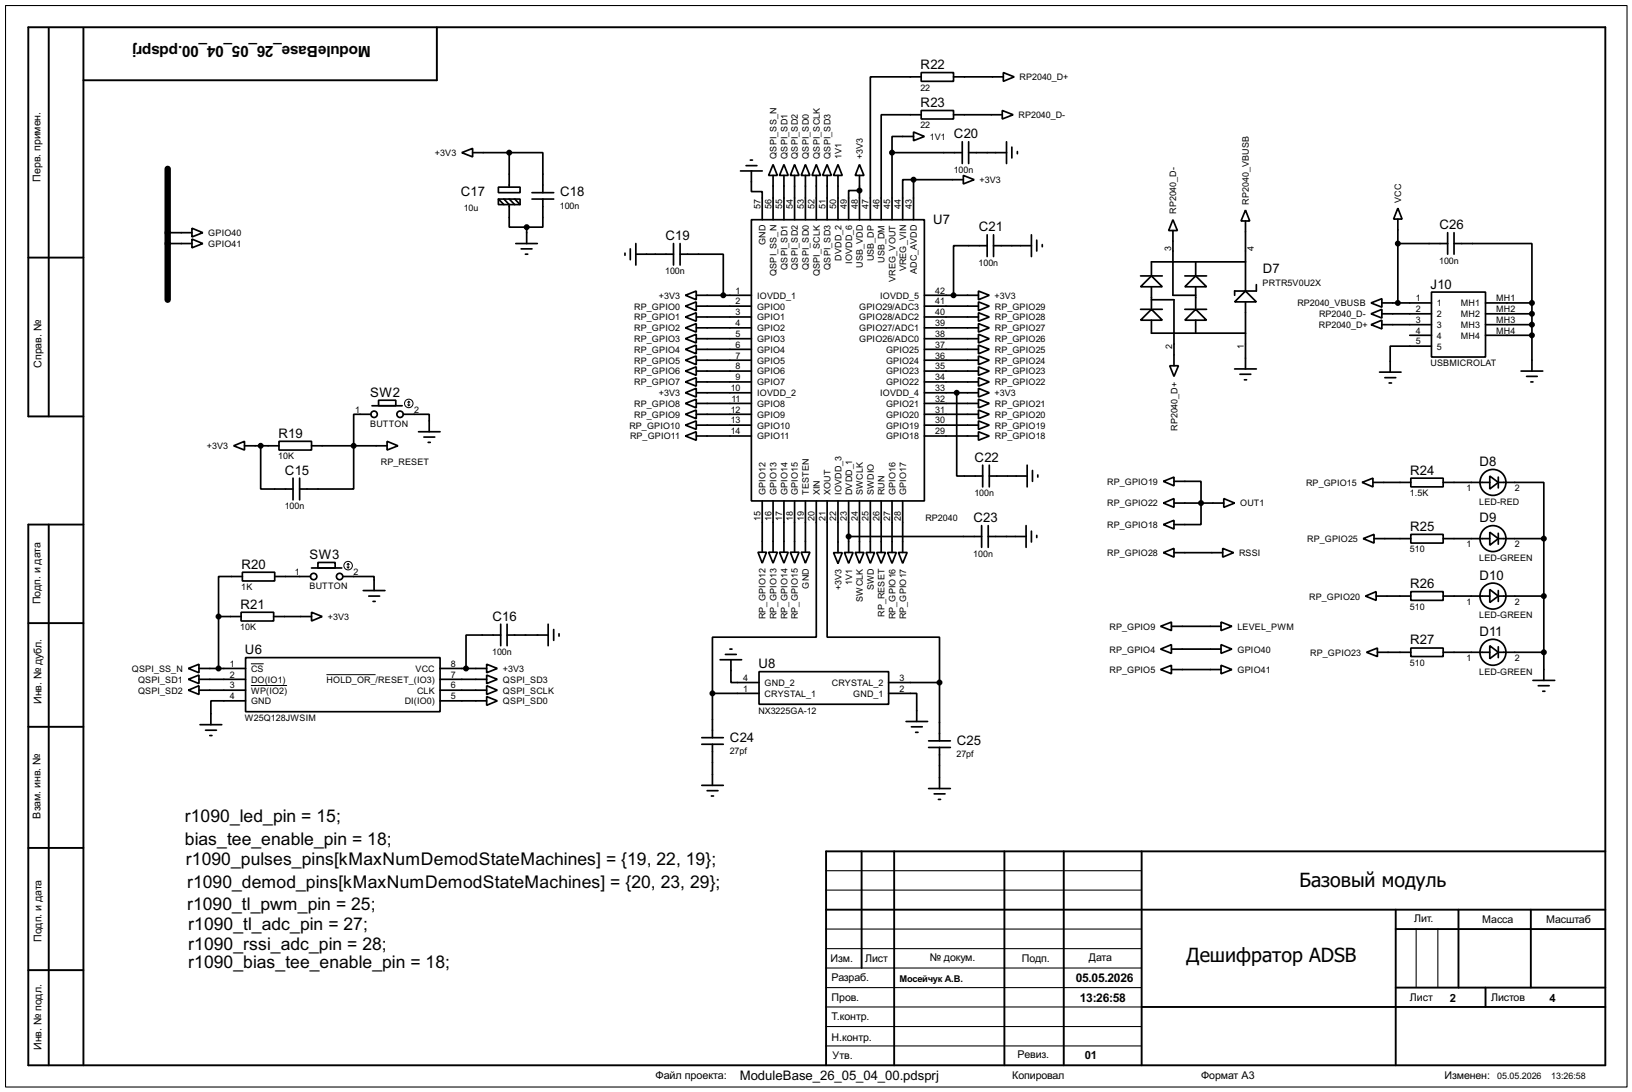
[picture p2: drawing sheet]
<svg xmlns="http://www.w3.org/2000/svg" width="383mm" height="256mm" viewBox="0 0 383 256" stroke-linecap="round" stroke-linejoin="round" font-family="sans-serif">
<path d="M1.3 1.3h381v254h-381zM194.1 218.2h74.2M194.1 209.1h74.2M194.1 204.5h74.2M332.8 218.2v13.8M337.9 218.2v13.8M194.1 222.8h74.2M194.1 232h74.2M194.1 236.5h74.2M194.1 227.4h74.2M194.1 241.1h74.2M194.1 245.7h74.2" fill="none" stroke="#000" stroke-width=".25"/>
<g fill="none" stroke="#000" stroke-width=".45">
<path d="M11.5 6.7v91.1M19.6 6.7v243.5M102.7 6.4v12.5h-83.1M6.7 60.5h12.9M19.6 97.8h-12.9v-91.4h370.5v243.8h-370.5v-127h12.9M11.5 123.2v127M6.7 146.4h12.9M6.7 170.7h12.9M6.7 199.2h12.9M202.5 200v27.4M210.1 200v50.2M236 200v50.2"/>
<path d="M250 200v50.2M268.3 200v50.2M377.2 200h-183.1v50.2M194.1 213.7h183.1M328 213.7v36.5M328 218.2h49.2M342.7 213.7v18.3M359.7 213.7v18.3M6.7 227.9h12.9M268.3 236.5h108.9M328 232h49.2M349.1 232v4.5"/>
</g>
<path d="M39.4 39.7v30.7" fill="none" stroke="#000" stroke-width="1.5"/>
<g fill="none" stroke="#000" stroke-width=".4">
<path d="M216.5 17.1h7.6v2h-7.6zM216.5 18.1h-12v33.5M224.1 18.1h11.7M235.8 17.1l2.5 1-2.5 1zM108.5 35.9l2.6-1v2zM111.1 35.9h8.6M119.7 35.9h7.9v9.4M119.7 35.9v8.1M175.3 38.9h2.6M176.3 37.6h.5M181.7 38.7l1 2.5h-2.1zM184.2 38.7l1 2.5h-2z"/>
<path d="M186.7 38.7l1.1 2.5h-2.1zM189.3 38.7l1 2.5h-2zM191.8 38.7l1 2.5h-2zM194.4 38.7l1 2.5h-2.1zM196.9 38.7l1 2.5h-2zM202 38.7l1 2.5h-2zM209.6 35.9h16.5M209.6 35.9v15.7M214.7 31l2.5 1.1-2.5 1zM214.7 32.1h-5.1v3.8M216.5 26h7.6v2h-7.6zM216.5 27h-9.4v24.6"/>
<path d="M224.1 27h11.4M226.1 33.3v5.1M227.6 35.9h8.9M227.6 33.3v5.1M235.5 26l2.6 1-2.6 1zM236.5 33.3v5.1M237.8 34.6v2.5M239.1 35.6v.5M39.4 57.2h5.7M39.4 54.7h5.7M45.1 53.6l2.6 1.1-2.6 1zM45.1 56.2l2.6 1-2.6 1z"/>
<path d="M117.1 44h5.1v1.3h-5.1zM117.1 46.8h5.1v1.3h-5.1zM117.1 46.8l1.3 1.3M118.4 46.8l1.3 1.3v5.3h4.1M119.7 46.8l1.3 1.3M121 46.8l1.2 1.3M121.2 57.2h5.1M122.5 58.5h2.5M123.5 59.7h.5M123.8 53.4v3.8M125 46.8h5.1M125 45.3h5.1"/>
<path d="M127.6 46.8v6.6h-3.8M146.9 59.5v.5M148.1 58.5v2.5M149.4 59.7h8.9M149.4 57.2v5.1M158.3 57.2v5.1M159.8 59.7h10.2v9.7M159.8 57.2v5.1M174 40.2h5.1M176.6 51.6h40.6v66.1h-40.6zM176.6 40.2v4.8h2.5v6.6M181.7 41.2v10.4"/>
<path d="M184.2 41.2v10.4M186.7 41.2v10.4M189.3 41.2v10.4M191.8 41.2v10.4M194.4 41.2v10.4M196.9 41.2v10.4M202 44.8h-2.6v6.8M202 41.2v10.4M214.7 42.2h-2.6v9.4M214.7 42.2h11.7M214.7 42.2v9.4M226.4 41.2l2.5 1-2.5 1z"/>
<path d="M232 57.7h-7.9v11.7M232 55.2v5.1M233.5 57.7h8.9M233.5 55.2v5.1M242.4 55.2v5.1M243.6 56.4v2.6M244.9 57.5v.5M275.6 51.6l1.1 2.6h-2.1zM275.6 54.2v15.2h5.4M292.7 49.4l1 2.5h-2.1zM292.7 51.9v16.5M328.5 48.9l1 2.6h-2z"/>
<path d="M328.5 51.5v19.7M328.5 57.2h11.7M340.2 54.7v5M341.7 57.2h18.3v14M341.7 54.7v5M161.1 69.4l2.5-1v2zM161.1 71.9l2.5-1v2.1zM161.1 74.5l2.5-1v2zM161.1 77l2.5-1v2zM161.1 79.6l2.5-1.1v2.1zM163.6 71.9h13M163.6 74.5h13"/>
<path d="M163.6 77h13M163.6 79.6h13M163.6 69.4h13M217.2 71.9h12.7M217.2 74.5h12.7M217.2 77h12.7M217.2 79.6h12.7M217.2 69.4h12.7M229.9 68.4l2.6 1-2.6 1zM229.9 70.9l2.6 1-2.6 1.1zM229.9 73.5l2.6 1-2.6 1zM229.9 76l2.6 1-2.6 1z"/>
<path d="M229.9 78.5l2.6 1.1-2.6 1zM268 75.2l2.6-2.5 2.5 2.5zM268 67.4l2.6-2.6 2.5 2.6zM268 72.7h5.1M268 64.8h5.1M270.6 70.4h5.3v15.5M270.6 67.4v5M270.6 75.2v3.1h22.1M278.4 75.2l2.6-2.5 2.5 2.5zM278.4 67.4l2.6-2.6 2.5 2.6zM278.4 72.7h5.1M278.4 64.8h5.1"/>
<path d="M281 61.5v3.3M281 67.4v5M281 75.2v3.1M292.7 68.4l2.5 2.5h-5.1zM292.7 70.9v15.8M292.7 61.5h-22.1v3.3M295.2 66.9v1.5h-5.1v1M322.2 76.3l2.5-1.1v2.1zM322.2 73.7l2.5-1v2zM322.2 71.2l2.5-1v2zM324.7 76.3h11.7M324.7 73.7h11.7"/>
<path d="M324.7 71.2h11.7M331.3 78.8h5.1M336.4 68.6h12.7v15.3h-12.7zM349.1 76.3h10.9M349.1 73.7h10.9M349.1 78.8h10.9M349.1 71.2h10.9M360 71.2v16M87.2 97.3h-4.1v17.6h-12.7M87.4 95.3h7.1M89 94h4v1.3h-4zM94.8 97.3h6.1v4.1"/>
<path d="M161.1 82.1l2.5-1v2zM161.1 84.6l2.5-1v2.1zM161.1 87.2l2.5-1v2zM161.1 89.7l2.5-1v2zM161.1 94.8l2.5-1v2zM161.1 97.3l2.5-1v2.1zM161.1 99.9l2.5-1v2zM161.1 92.3l2.5-1.1v2.1zM163.6 82.1h13M163.6 84.6h13M163.6 87.2h13M163.6 89.7h13"/>
<path d="M163.6 94.8h13M163.6 97.3h13M163.6 99.9h13M163.6 92.3h13M217.2 82.1h12.7M217.2 84.6h12.7M217.2 87.2h12.7M217.2 89.7h12.7M217.2 94.8h12.7M217.2 97.3h12.7M217.2 99.9h12.7M217.2 92.3h12.7"/>
<path d="M224.8 92.3v19.5h6.1M229.9 81.1l2.6 1-2.6 1zM229.9 83.6l2.6 1-2.6 1.1zM229.9 86.2l2.6 1-2.6 1zM229.9 88.7l2.6 1-2.6 1zM229.9 91.2l2.6 1.1-2.6 1zM229.9 93.8l2.6 1-2.6 1zM229.9 96.3l2.6 1-2.6 1.1zM229.9 98.9l2.6 1-2.6 1zM274.9 85.9h2l-1 2.5zM290.1 86.7h5.1M291.4 87.9h2.5"/>
<path d="M292.4 89.2h.5M324.2 87.4h5M325.4 88.7h2.6M326.4 90h.6M336.4 81.3h-9.7v6.1M357.4 87.2h5.1M358.7 88.4h2.5M359.7 89.7h.5M54.9 104.7l2.6-1v2zM57.5 104.7h8.1M61.3 104.7v10.2h7.6M65.6 103.7h7.6v2h-7.6z"/>
<path d="M68.9 112.3v5.1M70.4 112.3v5.1M73.2 104.7h17.8M91 103.7l2.5 1-2.5 1zM98.4 101.4h5M99.6 102.7h2.6M100.6 103.9h.5M161.1 102.4l2.5-1v2zM163.6 102.4h13M179.1 117.7v12M181.7 117.7v12M184.2 117.7v12"/>
<path d="M186.7 117.7v12M189.3 117.7v12M191.8 117.7v32h-24.4v13.2M194.4 117.7v32h26.4v10.6M196.9 117.7v12.1M199.4 117.7v12.1M202 117.7v12.1M204.5 117.7v12.1M207.1 117.7v12.1M209.6 117.7v12.1M212.1 117.7v12.1M217.2 102.4h12.7"/>
<path d="M229.9 101.4l2.6 1-2.6 1zM230.9 109.3v5.1M232.5 111.8h8.9M232.5 109.3v5.1M241.4 109.3v5.1M242.6 110.5v2.6M243.9 111.6v.5M273.4 118.2l2.5-1.1v2.1zM273.4 113.1l2.5-1v2zM275.9 113.1h6.3v10.1h-6.3M275.9 118.2h11.7M287.6 117.1l2.5 1.1-2.5 1z"/>
<path d="M320.1 113.3l2.5-1v2.1zM322.6 113.3h8.9M331.5 112.3h7.6v2.1h-7.6zM339.1 113.3h11M350.1 111.8l2 1.5-2 1.6zM352.1 113.3h10.7v13.2M352.1 112.1v2.5M57 134.4h7.6v2.1h-7.6zM57 135.4h-5.6v9.4M64.6 135.4h8.4M73.2 133.4h7.1M74.7 132.1h4.1v1.3h-4.1z"/>
<path d="M80.6 135.4h7.3v3.3M85.4 138.7h5.1M178.1 129.7h2l-1 2.6zM180.6 129.7h2.1l-1 2.6zM183.2 129.7h2l-1 2.6zM185.7 129.7h2.1l-1.1 2.6zM188.3 129.7h2l-1 2.6zM195.9 129.8h2l-1 2.6zM198.4 129.8h2.1l-1.1 2.5zM199.4 126h31.3M201 129.8h2l-1 2.5zM203.5 129.8h2l-1 2.5z"/>
<path d="M206 129.8h2.1l-1 2.5zM208.6 129.8h2l-1 2.5zM211.1 129.8h2.1l-1.1 2.5zM230.7 123.5v5.1M232.2 126h8.9M232.2 123.5v5.1M241.1 123.5v5.1M242.4 124.8v2.5M243.6 125.8v.5M273.4 129.8l2.5-1v2.1zM273.4 123.2l2.5-1v2.1zM275.9 129.8h11.4"/>
<path d="M287.3 128.8l2.6 1-2.6 1.1zM320.3 126.5l2.6-1v2.1zM322.9 126.5h8.6M331.5 125.5h7.6v2.1h-7.6zM331.5 139h7.6v2h-7.6zM339.1 126.5h11M350.1 125l2 1.5-2 1.6zM350.1 138.5l2 1.5-2 1.5zM352.1 126.5h10.7M352.1 125.3v2.5M352.1 138.7v2.6M362.8 126.5v33.3"/>
<path d="M44.3 157l2.5-1v2zM44.3 159.6l2.5-1v2zM46.8 159.6h10.9M46.8 157h10.9M51.4 144.8h5.3M51.4 144.8v12.2M56.7 143.8h7.6v2.1h-7.6zM57.7 154.5h45.7v12.7h-45.7zM64.3 144.8h8.9M73.2 143.8l2.5 1-2.5 1.1zM86.7 140h2.5M87.7 141.3h.5"/>
<path d="M103.4 159.6h11M103.4 157h11M114.4 158.6l2.5 1-2.5 1zM114.4 156l2.5 1-2.5 1zM117.7 149.2h-8.2v7.8M117.7 146.6v5.1M119.2 149.2h9.6M119.2 146.6v5.1M128.8 146.6v5.1M130.1 147.9v2.5M131.4 148.9v.5M169.2 155h5.1"/>
<path d="M170.5 153.7h2.5M171.5 152.5h.5M171.8 155v5.3h6.6M178.4 157.8h30.4v7.6h-30.4zM272.7 147.1l2.6-1v2zM272.7 152.5l2.6-1.1v2.1zM272.7 157.3l2.6-1v2zM275.3 147.1h11.6M275.3 152.5h11.6M275.3 157.3h11.6M286.9 146.1l2.6 1-2.6 1zM286.9 151.4l2.6 1.1-2.6 1z"/>
<path d="M286.9 156.3l2.6 1-2.6 1zM320.9 140l2.5-1v2zM321.1 153.2l2.6-1v2zM323.4 140h8.1M323.7 153.2h7.8M331.5 152.2h7.6v2h-7.6zM339.1 140h11M339.1 153.2h11M350.1 151.7l2 1.5-2 1.5zM352.1 140h10.7M352.1 153.2h10.7M352.1 151.9v2.6"/>
<path d="M360.2 159.8h5.1M44.3 162.1l2.5-1v2zM46.8 162.1h10.9M47 170.2h5.1M48.3 171.5h2.6M49.3 172.8h.5M57.7 164.6h-8.1v5.6M103.4 164.6h11M103.4 162.1h11M114.4 163.6l2.5 1-2.5 1.1zM114.4 161.1l2.5 1-2.5 1zM164.9 174.8h5.1"/>
<path d="M164.9 173.3h5.1M167.4 162.9v10.4M167.4 174.8v9.7M167.4 162.9h11M208.8 162.9h6.6v6.6M208.8 160.3h12M212.9 169.5h5.1M214.2 170.7h2.5M215.2 172h.5M218.2 175.6h5.1M218.2 174h5.1M220.8 160.3v13.7"/>
<path d="M220.8 175.6v9.6M361.5 161.1h2.5M362.5 162.4h.5M164.9 184.5h5.1M166.2 185.7h2.5M167.2 187h.5M218.2 185.2h5.1M219.5 186.5h2.6M220.5 187.8h.5"/>
<circle cx="87.9" cy="97.3" r=".75"/>
<circle cx="94" cy="97.3" r=".75"/>
<circle cx="350.8" cy="113.3" r="3.1"/>
<circle cx="73.7" cy="135.4" r=".75"/>
<circle cx="79.8" cy="135.4" r=".75"/>
<circle cx="350.8" cy="126.5" r="3.1"/>
<circle cx="350.8" cy="153.2" r="3.1"/>
<circle cx="350.8" cy="140" r="3.1"/>
</g>
<g fill="#000" stroke="#000" stroke-width=".4">
<circle cx="119.6" cy="35.9" r=".5"/>
<circle cx="209.6" cy="35.9" r=".5"/>
<circle cx="123.7" cy="53.4" r=".5"/>
<circle cx="201.9" cy="44.8" r=".5"/>
<circle cx="214.6" cy="42.2" r=".5"/>
<circle cx="328.4" cy="57.2" r=".5"/>
<circle cx="169.9" cy="69.4" r=".5"/>
<circle cx="224" cy="69.4" r=".5"/>
<circle cx="328.4" cy="71.2" r=".5"/>
<circle cx="359.9" cy="73.7" r=".5"/>
<circle cx="359.9" cy="76.3" r=".5"/>
<circle cx="359.9" cy="71.2" r=".5"/>
<circle cx="359.9" cy="78.8" r=".5"/>
<circle cx="224.8" cy="92.3" r=".5"/>
<circle cx="61.2" cy="104.7" r=".5"/>
<circle cx="83.1" cy="104.7" r=".5"/>
<circle cx="282.2" cy="118.2" r=".5"/>
<circle cx="199.4" cy="126" r=".5"/>
<circle cx="362.7" cy="126.5" r=".5"/>
<circle cx="51.3" cy="144.8" r=".5"/>
<circle cx="51.3" cy="157" r=".5"/>
<circle cx="109.5" cy="157" r=".5"/>
<circle cx="362.7" cy="153.2" r=".5"/>
<circle cx="362.7" cy="140" r=".5"/>
<circle cx="167.4" cy="162.9" r=".5"/>
<circle cx="220.7" cy="160.3" r=".5"/>
</g>
<g fill="none" stroke="#000" stroke-width=".23">
<path d="M95.8 95.1l.3 .2M96.1 94.3v1M96.1 94.3l-.3 .2M96.1 94.3l.2 .2M96.3 95.1l-.2 .2M81.6 133.2l.2 .2M81.8 132.4v1M81.8 132.4l-.2 .2M81.8 132.4l.3 .2M82.1 133.2l-.3 .2M59 155.9h3M76.7 158.5h11.6"/>
<path d="M59 161h8.5"/>
<circle cx="96" cy="94.8" r="1"/>
<circle cx="81.8" cy="132.9" r="1"/>
</g>
<g font-size="5.6">
<text x="305.4" y="208.3">Базовый модуль</text>
<text x="278.8" y="226">Дешифратор ADSB</text>
</g>
<g font-size="4.6">
<text x="43.5" y="193.1">r1090_led_pin = 15;</text>
<text x="43.5" y="198.4">bias_tee_enable_pin = 18;</text>
<text x="43.7" y="203.2">r1090_pulses_pins[kMaxNumDemodStateMachines] = {19, 22, 19};</text>
<text x="44" y="208.6">r1090_demod_pins[kMaxNumDemodStateMachines] = {20, 23, 29};</text>
<text x="44" y="213.7">r1090_tl_pwm_pin = 25;</text>
<text x="44.3" y="218.5">r1090_tl_adc_pin = 27;</text>
<text x="44.3" y="223.1">r1090_rssi_adc_pin = 28;</text>
<text x="44.3" y="227.4">r1090_bias_tee_enable_pin = 18;</text>
</g>
<text font-size="4.1" x="87.1" y="10.8" transform="rotate(-180 87.1 10.8)">ModuleBase_26_05_04_00.pdsprj</text>
<g font-size="3.5">
<text x="216.3" y="16.2">R22</text>
<text x="216.3" y="25.1">R23</text>
<text x="224.2" y="32.5">C20</text>
<text x="108.3" y="46.2">C17</text>
<text x="131.6" y="46.2">C18</text>
<text x="219.3" y="52.6">U7</text>
<text x="338.2" y="53.9">C26</text>
<text x="156.4" y="56.4">C19</text>
<text x="230" y="54.3">C21</text>
<text x="296.7" y="64.2">D7</text>
<text x="336.2" y="67.8">J10</text>
<text x="87" y="93.2">SW2</text>
<text x="65.4" y="102.9">R19</text>
<text x="67" y="111.5">C15</text>
<text x="229" y="108.5">C22</text>
<text x="331.4" y="111.5">R24</text>
<text x="347.6" y="109.5">D8</text>
<text x="228.8" y="122.7">C23</text>
<text x="331.4" y="124.7">R25</text>
<text x="347.6" y="122.7">D9</text>
<text x="72.8" y="131.3">SW3</text>
<text x="56.8" y="133.6">R20</text>
<text x="347.6" y="136.2">D10</text>
<text x="56.5" y="143">R21</text>
<text x="331.4" y="138.2">R26</text>
<text x="115.7" y="145.8">C16</text>
<text x="347.6" y="149.4">D11</text>
<text x="57.6" y="153.7">U6</text>
<text x="331.4" y="151.4">R27</text>
<text x="178.2" y="157">U8</text>
<text x="171.5" y="174.2">C24</text>
<text x="224.8" y="175">C25</text>
<text x="173.8" y="253.6">ModuleBase_26_05_04_00.pdsprj</text>
</g>
<g font-size="3.2">
<text x="252.8" y="230.7">05.05.2026</text>
<text x="253.8" y="235.4">13:26:58</text>
</g>
<g font-size="3">
<text x="340.7" y="235.4">2</text>
<text x="364.1" y="235.4">4</text>
<text x="254.9" y="248.8">01</text>
</g>
<text font-size="2.9" x="154" y="253.5">Файл проекта:</text>
<g font-size="2.8">
<text x="9.5" y="42.7" transform="rotate(-90 9.5 42.7)">Перв. примен.</text>
<text x="9.7" y="86.4" transform="rotate(-90 9.7 86.4)">Справ. №</text>
<text x="9.5" y="142" transform="rotate(-90 9.5 142)">Подп. и дата</text>
<text x="9.7" y="165.4" transform="rotate(-90 9.7 165.4)">Инв. № дубл.</text>
<text x="9.5" y="192.3" transform="rotate(-90 9.5 192.3)">Взам. инв. №</text>
<text x="9.8" y="221.2" transform="rotate(-90 9.8 221.2)">Подп. и дата</text>
<text x="332.3" y="216.5">Лит.</text>
<text x="348.3" y="216.8">Масса</text>
<text x="363.3" y="216.8">Масштаб</text>
<text x="195.1" y="225.9">Изм.</text>
<text x="203.3" y="225.9">Лист</text>
<text x="218.5" y="225.7">№ докум.</text>
<text x="240.1" y="225.9">Подп.</text>
<text x="255.8" y="225.7">Дата</text>
<text x="195.4" y="230.5">Разраб.</text>
<text x="195.4" y="235.1">Пров.</text>
<text x="195.4" y="239.6">Т.контр.</text>
<text x="331.3" y="235.1">Лист</text>
<text x="350.3" y="235.1">Листов</text>
<text x="195.4" y="244.5">Н.контр.</text>
<text x="9.8" y="246.6" transform="rotate(-90 9.8 246.6)">Инв. № подл.</text>
<text x="195.6" y="248.8">Утв.</text>
<text x="239.1" y="248.5">Ревиз.</text>
<text x="237.8" y="253.5">Копировал</text>
<text x="282.2" y="253.5">Формат А3</text>
<text x="339.4" y="253.5">Изменен:</text>
</g>
<text font-size="2.5" x="211.4" y="230.6">Мосейчук А.В.</text>
<g font-size="2.4">
<text x="216.3" y="21.3">22</text>
<text x="239.6" y="18.9">RP2040_D+</text>
<text x="239.3" y="27.8">RP2040_D-</text>
<text x="216.3" y="30.2">22</text>
<text x="218.5" y="32.8">1V1</text>
<text x="102.2" y="36.7">+3V3</text>
<text x="182.5" y="37.3" transform="rotate(-90 182.5 37.3)">QSPI_SS_N</text>
<text x="185" y="37.3" transform="rotate(-90 185 37.3)">QSPI_SD1</text>
<text x="187.5" y="37.3" transform="rotate(-90 187.5 37.3)">QSPI_SD2</text>
<text x="190.1" y="37.3" transform="rotate(-90 190.1 37.3)">QSPI_SD0</text>
<text x="192.6" y="37.3" transform="rotate(-90 192.6 37.3)">QSPI_SCLK</text>
<text x="195.2" y="37.3" transform="rotate(-90 195.2 37.3)">QSPI_SD3</text>
<text x="197.7" y="37.4" transform="rotate(-90 197.7 37.4)">1V1</text>
<text x="202.8" y="37.4" transform="rotate(-90 202.8 37.4)">+3V3</text>
<text x="224.1" y="40.6">100n</text>
<text x="230.2" y="43">+3V3</text>
<text x="329.3" y="47.6" transform="rotate(-90 329.3 47.6)">VCC</text>
<text x="109" y="49.6">10u</text>
<text x="131.6" y="49">100n</text>
<text x="178.7" y="49" transform="rotate(-90 178.7 49)">57</text>
<text x="181.3" y="49" transform="rotate(-90 181.3 49)">56</text>
<text x="183.8" y="49.1" transform="rotate(-90 183.8 49.1)">55</text>
<text x="186.3" y="49" transform="rotate(-90 186.3 49)">54</text>
<text x="188.9" y="49" transform="rotate(-90 188.9 49)">53</text>
<text x="191.4" y="49" transform="rotate(-90 191.4 49)">52</text>
<text x="194" y="49" transform="rotate(-90 194 49)">51</text>
<text x="196.5" y="49.1" transform="rotate(-90 196.5 49.1)">50</text>
<text x="199" y="49" transform="rotate(-90 199 49)">49</text>
<text x="201.6" y="49" transform="rotate(-90 201.6 49)">48</text>
<text x="204.1" y="49" transform="rotate(-90 204.1 49)">47</text>
<text x="206.7" y="49" transform="rotate(-90 206.7 49)">46</text>
<text x="209.2" y="49.1" transform="rotate(-90 209.2 49.1)">45</text>
<text x="211.7" y="49" transform="rotate(-90 211.7 49)">44</text>
<text x="214.3" y="49" transform="rotate(-90 214.3 49)">43</text>
<text x="276.4" y="50.3" transform="rotate(-90 276.4 50.3)">RP2040_D-</text>
<text x="293.5" y="48.1" transform="rotate(-90 293.5 48.1)">RP2040_VBUSB</text>
<text x="48.9" y="55.4">GPIO40</text>
<text x="48.9" y="58">GPIO41</text>
<text x="179.9" y="57.6" transform="rotate(-90 179.9 57.6)">GND</text>
<text x="275.2" y="58.9" transform="rotate(-90 275.2 58.9)">3</text>
<text x="294.7" y="58.9" transform="rotate(-90 294.7 58.9)">4</text>
<text x="156.3" y="64.5">100n</text>
<text x="182.5" y="64.8" transform="rotate(-90 182.5 64.8)">QSPI_SS_N</text>
<text x="185" y="63.4" transform="rotate(-90 185 63.4)">QSPI_SD1</text>
<text x="187.5" y="63.4" transform="rotate(-90 187.5 63.4)">QSPI_SD2</text>
<text x="190.1" y="63.4" transform="rotate(-90 190.1 63.4)">QSPI_SD0</text>
<text x="192.6" y="64.9" transform="rotate(-90 192.6 64.9)">QSPI_SCLK</text>
<text x="195.2" y="63.4" transform="rotate(-90 195.2 63.4)">QSPI_SD3</text>
<text x="197.7" y="61.2" transform="rotate(-90 197.7 61.2)">DVDD_2</text>
<text x="200.2" y="62" transform="rotate(-90 200.2 62)">IOVDD_6</text>
<text x="202.8" y="63" transform="rotate(-90 202.8 63)">USB_VDD</text>
<text x="205.3" y="61.4" transform="rotate(-90 205.3 61.4)">USB_DP</text>
<text x="207.9" y="61.8" transform="rotate(-90 207.9 61.8)">USB_DM</text>
<text x="212.9" y="63.8" transform="rotate(-90 212.9 63.8)">VREG_VIN</text>
<text x="215.5" y="64.4" transform="rotate(-90 215.5 64.4)">ADC_AVDD</text>
<text x="230" y="62.4">100n</text>
<text x="338.2" y="61.9">100n</text>
<text x="154.8" y="70.2">+3V3</text>
<text x="172.9" y="69">1</text>
<text x="172.9" y="71.5">2</text>
<text x="177.9" y="70.2">IOVDD_1</text>
<text x="206.8" y="70.2">IOVDD_5</text>
<text x="210.4" y="66.2" transform="rotate(-90 210.4 66.2)">VREG_VOUT</text>
<text x="219.8" y="69">42</text>
<text x="219.8" y="71.5">41</text>
<text x="233.7" y="70.2">+3V3</text>
<text x="296.7" y="67.1">PRTR5V0U2X</text>
<text x="304.8" y="72">RP2040_VBUSB</text>
<text x="332.7" y="70.8">1</text>
<text x="337.6" y="72">1</text>
<text x="343.3" y="72">MH1</text>
<text x="351.6" y="70.8">MH1</text>
<text x="149" y="72.7">RP_GPIO0</text>
<text x="149" y="75.3">RP_GPIO1</text>
<text x="149" y="77.8">RP_GPIO2</text>
<text x="172.9" y="74.1">3</text>
<text x="172.9" y="76.6">4</text>
<text x="177.9" y="72.7">GPIO0</text>
<text x="177.9" y="75.3">GPIO1</text>
<text x="177.9" y="77.8">GPIO2</text>
<text x="201.9" y="72.7">GPIO29/ADC3</text>
<text x="201.9" y="75.3">GPIO28/ADC2</text>
<text x="201.9" y="77.8">GPIO27/ADC1</text>
<text x="219.8" y="74.1">40</text>
<text x="219.8" y="76.6">39</text>
<text x="233.7" y="72.7">RP_GPIO29</text>
<text x="233.7" y="75.3">RP_GPIO28</text>
<text x="233.7" y="77.8">RP_GPIO27</text>
<text x="309.9" y="77.1">RP2040_D+</text>
<text x="309.9" y="74.5">RP2040_D-</text>
<text x="332.7" y="73.3">2</text>
<text x="332.7" y="75.8">3</text>
<text x="337.6" y="74.5">2</text>
<text x="337.6" y="77.1">3</text>
<text x="343.3" y="74.5">MH2</text>
<text x="343.3" y="77.1">MH3</text>
<text x="351.6" y="73.3">MH2</text>
<text x="351.6" y="75.8">MH3</text>
<text x="149" y="80.4">RP_GPIO3</text>
<text x="149" y="82.9">RP_GPIO4</text>
<text x="172.9" y="79.2">5</text>
<text x="172.9" y="81.7">6</text>
<text x="177.9" y="80.4">GPIO3</text>
<text x="177.9" y="82.9">GPIO4</text>
<text x="201.9" y="80.4">GPIO26/ADC0</text>
<text x="208.2" y="82.9">GPIO25</text>
<text x="219.8" y="79.2">38</text>
<text x="219.8" y="81.7">37</text>
<text x="233.7" y="80.4">RP_GPIO26</text>
<text x="233.7" y="82.9">RP_GPIO25</text>
<text x="275.5" y="82" transform="rotate(-90 275.5 82)">2</text>
<text x="292.3" y="82" transform="rotate(-90 292.3 82)">1</text>
<text x="332.7" y="78.3">4</text>
<text x="332.7" y="80.9">5</text>
<text x="337.6" y="79.6">4</text>
<text x="337.6" y="82.1">5</text>
<text x="343.3" y="79.6">MH4</text>
<text x="351.6" y="78.3">MH4</text>
<text x="149" y="85.4">RP_GPIO5</text>
<text x="149" y="88">RP_GPIO6</text>
<text x="172.9" y="84.2">7</text>
<text x="172.9" y="86.8">8</text>
<text x="172.9" y="89.3">9</text>
<text x="177.9" y="85.4">GPIO5</text>
<text x="177.9" y="88">GPIO6</text>
<text x="208.2" y="85.4">GPIO24</text>
<text x="208.2" y="88">GPIO23</text>
<text x="219.8" y="84.2">36</text>
<text x="219.8" y="86.8">35</text>
<text x="219.8" y="89.3">34</text>
<text x="233.7" y="85.4">RP_GPIO24</text>
<text x="233.7" y="88">RP_GPIO23</text>
<text x="336.1" y="86.1">USBMICROLAT</text>
<text x="149" y="90.5">RP_GPIO7</text>
<text x="149" y="95.6">RP_GPIO8</text>
<text x="154.8" y="93.1">+3V3</text>
<text x="171.7" y="91.9">10</text>
<text x="171.9" y="94.4">11</text>
<text x="177.9" y="90.5">GPIO7</text>
<text x="177.9" y="93.1">IOVDD_2</text>
<text x="177.9" y="95.6">GPIO8</text>
<text x="206.8" y="93.1">IOVDD_4</text>
<text x="208.2" y="90.5">GPIO22</text>
<text x="208.2" y="95.6">GPIO21</text>
<text x="219.8" y="91.9">33</text>
<text x="219.8" y="94.4">32</text>
<text x="233.7" y="93.1">+3V3</text>
<text x="233.7" y="90.5">RP_GPIO22</text>
<text x="233.7" y="95.6">RP_GPIO21</text>
<text x="83.5" y="96.9">1</text>
<text x="87" y="100.3">BUTTON</text>
<text x="97.3" y="96.9">2</text>
<text x="147.9" y="100.7">RP_GPIO10</text>
<text x="149" y="98.1">RP_GPIO9</text>
<text x="171.7" y="96.9">12</text>
<text x="171.7" y="99.5">13</text>
<text x="177.9" y="98.1">GPIO9</text>
<text x="177.9" y="100.7">GPIO10</text>
<text x="208.2" y="98.1">GPIO20</text>
<text x="208.2" y="100.7">GPIO19</text>
<text x="219.8" y="96.9">31</text>
<text x="219.8" y="99.5">30</text>
<text x="233.7" y="98.1">RP_GPIO20</text>
<text x="233.7" y="100.7">RP_GPIO19</text>
<text x="276.6" y="101.2" transform="rotate(-90 276.6 101.2)">RP2040_D+</text>
<text x="48.6" y="105.5">+3V3</text>
<text x="65.4" y="107.9">10K</text>
<text x="148" y="103.2">RP_GPIO11</text>
<text x="171.7" y="102">14</text>
<text x="177.9" y="103.2">GPIO11</text>
<text x="208.2" y="103.2">GPIO18</text>
<text x="219.8" y="102">29</text>
<text x="233.7" y="103.2">RP_GPIO18</text>
<text x="89.5" y="109.3">RP_RESET</text>
<text x="260.1" y="113.9">RP_GPIO19</text>
<text x="66.9" y="119.6">100n</text>
<text x="179.9" y="116.3" transform="rotate(-90 179.9 116.3)">GPIO12</text>
<text x="182.5" y="116.3" transform="rotate(-90 182.5 116.3)">GPIO13</text>
<text x="185" y="116.3" transform="rotate(-90 185 116.3)">GPIO14</text>
<text x="187.5" y="116.3" transform="rotate(-90 187.5 116.3)">GPIO15</text>
<text x="190.1" y="116.3" transform="rotate(-90 190.1 116.3)">TESTEN</text>
<text x="192.6" y="116.3" transform="rotate(-90 192.6 116.3)">XIN</text>
<text x="195.2" y="116.3" transform="rotate(-90 195.2 116.3)">XOUT</text>
<text x="197.7" y="116.3" transform="rotate(-90 197.7 116.3)">IOVDD_3</text>
<text x="200.2" y="116.3" transform="rotate(-90 200.2 116.3)">DVDD_1</text>
<text x="202.8" y="116.3" transform="rotate(-90 202.8 116.3)">SWCLK</text>
<text x="205.3" y="116.3" transform="rotate(-90 205.3 116.3)">SWDIO</text>
<text x="207.9" y="116.3" transform="rotate(-90 207.9 116.3)">RUN</text>
<text x="210.4" y="116.3" transform="rotate(-90 210.4 116.3)">GPIO16</text>
<text x="212.9" y="116.3" transform="rotate(-90 212.9 116.3)">GPIO17</text>
<text x="229" y="116.6">100n</text>
<text x="260.1" y="119">RP_GPIO22</text>
<text x="291.4" y="119">OUT1</text>
<text x="306.9" y="114.1">RP_GPIO15</text>
<text x="331.3" y="116.6">1.5K</text>
<text x="344.6" y="115.3">1</text>
<text x="347.6" y="118.6">LED-RED</text>
<text x="355.9" y="115.3">2</text>
<text x="178.7" y="122.4" transform="rotate(-90 178.7 122.4)">15</text>
<text x="181.3" y="122.5" transform="rotate(-90 181.3 122.5)">16</text>
<text x="183.8" y="122.5" transform="rotate(-90 183.8 122.5)">17</text>
<text x="186.3" y="122.4" transform="rotate(-90 186.3 122.4)">18</text>
<text x="188.9" y="122.4" transform="rotate(-90 188.9 122.4)">19</text>
<text x="191.4" y="122.4" transform="rotate(-90 191.4 122.4)">20</text>
<text x="194" y="122.5" transform="rotate(-90 194 122.5)">21</text>
<text x="196.5" y="122.5" transform="rotate(-90 196.5 122.5)">22</text>
<text x="199" y="122.4" transform="rotate(-90 199 122.4)">23</text>
<text x="201.6" y="122.4" transform="rotate(-90 201.6 122.4)">24</text>
<text x="204.1" y="122.4" transform="rotate(-90 204.1 122.4)">25</text>
<text x="206.7" y="122.5" transform="rotate(-90 206.7 122.5)">26</text>
<text x="209.2" y="122.5" transform="rotate(-90 209.2 122.5)">27</text>
<text x="211.7" y="122.4" transform="rotate(-90 211.7 122.4)">28</text>
<text x="217.4" y="122.4">RP2040</text>
<text x="260.1" y="124">RP_GPIO18</text>
<text x="228.7" y="130.8">100n</text>
<text x="260.1" y="130.6">RP_GPIO28</text>
<text x="291.1" y="130.6">RSSI</text>
<text x="307.1" y="127.3">RP_GPIO25</text>
<text x="331.3" y="129.8">510</text>
<text x="344.6" y="128.5">1</text>
<text x="347.6" y="131.8">LED-GREEN</text>
<text x="355.9" y="128.5">2</text>
<text x="69.3" y="135">1</text>
<text x="83.1" y="135">2</text>
<text x="200.2" y="137.3" transform="rotate(-90 200.2 137.3)">1V1</text>
<text x="56.7" y="138.7">1K</text>
<text x="72.7" y="138.4">BUTTON</text>
<text x="190.1" y="138.3" transform="rotate(-90 190.1 138.3)">GND</text>
<text x="197.7" y="138.6" transform="rotate(-90 197.7 138.6)">+3V3</text>
<text x="202.8" y="141.3" transform="rotate(-90 202.8 141.3)">SWCLK</text>
<text x="205.3" y="138.7" transform="rotate(-90 205.3 138.7)">SWD</text>
<text x="307.6" y="140.8">RP_GPIO20</text>
<text x="331.3" y="143.2">510</text>
<text x="344.6" y="142">1</text>
<text x="355.9" y="142">2</text>
<text x="56.5" y="148.1">10K</text>
<text x="77" y="145.6">+3V3</text>
<text x="179.9" y="145.4" transform="rotate(-90 179.9 145.4)">RP_GPIO12</text>
<text x="182.5" y="145.4" transform="rotate(-90 182.5 145.4)">RP_GPIO13</text>
<text x="185" y="145.4" transform="rotate(-90 185 145.4)">RP_GPIO14</text>
<text x="187.5" y="145.4" transform="rotate(-90 187.5 145.4)">RP_GPIO15</text>
<text x="207.9" y="144.9" transform="rotate(-90 207.9 144.9)">RP_RESET</text>
<text x="210.4" y="145.5" transform="rotate(-90 210.4 145.5)">RP_GPIO16</text>
<text x="212.9" y="145.5" transform="rotate(-90 212.9 145.5)">RP_GPIO17</text>
<text x="260.7" y="147.9">RP_GPIO9</text>
<text x="290.8" y="147.9">LEVEL_PWM</text>
<text x="347.6" y="145.3">LED-GREEN</text>
<text x="115.7" y="153.9">100n</text>
<text x="260.7" y="153.3">RP_GPIO4</text>
<text x="290.8" y="153.3">GPIO40</text>
<text x="307.9" y="154">RP_GPIO23</text>
<text x="344.6" y="155.2">1</text>
<text x="355.9" y="155.2">2</text>
<text x="31" y="157.8">QSPI_SS_N</text>
<text x="32.4" y="160.4">QSPI_SD1</text>
<text x="54" y="156.6">1</text>
<text x="54" y="159.2">2</text>
<text x="54" y="161.7">3</text>
<text x="59" y="157.8">CS</text>
<text x="59" y="160.4">DO(IO1)</text>
<text x="76.7" y="160.4">HOLD_OR_/RESET_(IO3)</text>
<text x="97.6" y="157.8">VCC</text>
<text x="106" y="156.6">8</text>
<text x="106" y="159.2">7</text>
<text x="106" y="161.7">6</text>
<text x="118.2" y="157.8">+3V3</text>
<text x="118.2" y="160.4">QSPI_SD3</text>
<text x="174.7" y="159.9">4</text>
<text x="179.6" y="161.1">GND_2</text>
<text x="195.4" y="161.1">CRYSTAL_2</text>
<text x="211.4" y="159.9">3</text>
<text x="260.7" y="158.1">RP_GPIO5</text>
<text x="290.8" y="158.1">GPIO41</text>
<text x="331.3" y="156.4">510</text>
<text x="347.6" y="158.5">LED-GREEN</text>
<text x="32.4" y="162.9">QSPI_SD2</text>
<text x="54" y="164.2">4</text>
<text x="59" y="162.9">WP(IO2)</text>
<text x="59" y="165.4">GND</text>
<text x="95.1" y="165.4">DI(IO0)</text>
<text x="98" y="162.9">CLK</text>
<text x="106" y="164.2">5</text>
<text x="118.2" y="165.4">QSPI_SD0</text>
<text x="118.2" y="162.9">QSPI_SCLK</text>
<text x="174.7" y="162.5">1</text>
<text x="178.2" y="167.6">NX3225GA-12</text>
<text x="179.6" y="163.7">CRYSTAL_1</text>
<text x="200.5" y="163.7">GND_1</text>
<text x="211.4" y="162.5">2</text>
<text x="57.5" y="169.4">W25Q128JWSIM</text>
<text x="171.5" y="177.1">27pf</text>
<text x="224.8" y="177.9">27pf</text>
<text x="351.8" y="253.3">05.05.2026</text>
<text x="364.5" y="253.3">13:26:58</text>
</g>
</svg>
